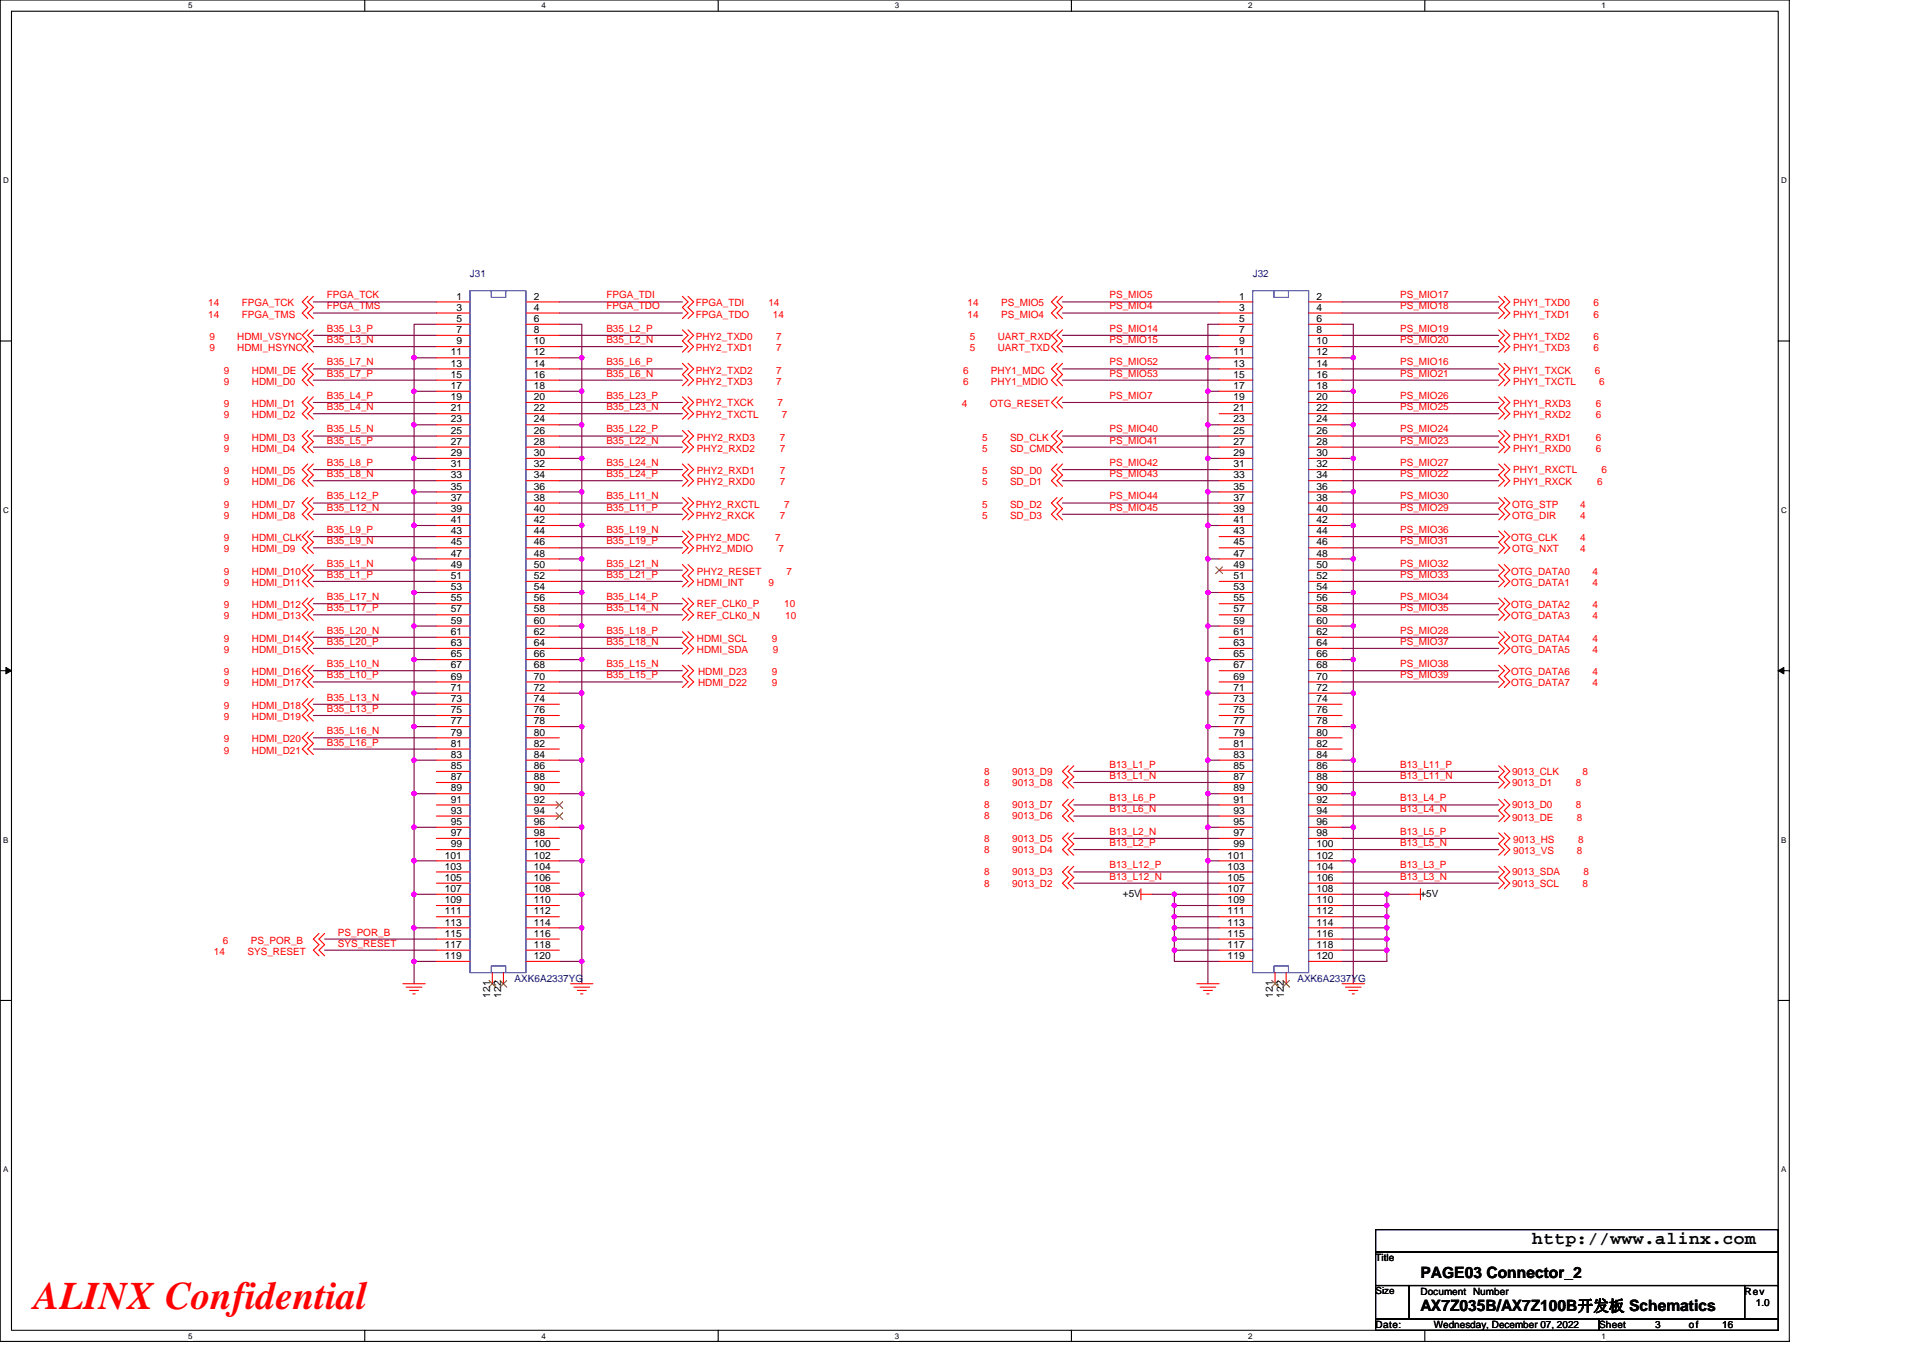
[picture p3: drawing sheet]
<svg xmlns="http://www.w3.org/2000/svg" width="297mm" height="210mm" viewBox="0 0 297 210" stroke-linecap="round" stroke-linejoin="round" font-family="sans-serif">
<path d="M0 0h276.4v207.3h-276.4zM1.8 1.7h272.9v203.8h-272.9z" fill="none" stroke="#000" stroke-width=".17"/>
<g fill="#fff">
<path d="M29.1 .2h.6v1.4h-.6z"/>
<path d="M29.1 205.7h.6v1.4h-.6z"/>
</g>
<path d="M56.3 0v1.7M56.3 205.5v1.8" fill="none" stroke="#000" stroke-width=".17"/>
<g fill="#fff">
<path d="M83.6 .2h.7v1.4h-.7z"/>
<path d="M83.6 205.7h.7v1.4h-.7z"/>
</g>
<path d="M110.9 0v1.7M110.9 205.5v1.8" fill="none" stroke="#000" stroke-width=".17"/>
<g fill="#fff">
<path d="M138.2 .2h.7v1.4h-.7z"/>
<path d="M138.2 205.7h.7v1.4h-.7z"/>
</g>
<path d="M165.5 0v1.7M165.5 205.5v1.8" fill="none" stroke="#000" stroke-width=".17"/>
<g fill="#fff">
<path d="M192.8 .2h.6v1.4h-.6z"/>
<path d="M192.8 205.7h.6v1.4h-.6z"/>
</g>
<path d="M220.1 0v1.7M220.1 205.5v1.8" fill="none" stroke="#000" stroke-width=".17"/>
<g fill="#fff">
<path d="M247.4 .2h.6v1.4h-.6z"/>
<path d="M247.4 205.7h.6v1.4h-.6z"/>
<path d="M.5 27.2h.8v1.4h-.8z"/>
<path d="M275.1 27.2h.9v1.4h-.9z"/>
<path d="M.5 78.1h.8v1.4h-.8z"/>
<path d="M275.1 78.1h.9v1.4h-.9z"/>
</g>
<path d="M0 52.7h1.8M274.7 52.7h1.7" fill="none" stroke="#000" stroke-width=".17"/>
<g fill="#fff">
<path d="M.5 129.1h.8v1.4h-.8z"/>
<path d="M275.1 129.1h.8v1.4h-.8z"/>
</g>
<path d="M0 103.6h1.8M274.7 103.6h1.7" fill="none" stroke="#000" stroke-width=".17"/>
<path d="M.9 103.1l.9 .5-.9 .5zM274.7 103.6l.8-.5v1z" fill="#000" stroke="#000" stroke-width=".15"/>
<g fill="#fff">
<path d="M.5 180h.8v1.4h-.8z"/>
<path d="M275.1 180h.8v1.4h-.8z"/>
</g>
<path d="M0 154.6h1.8M274.7 154.6h1.7M212.5 190h62.2v3.5h-62.2zM212.5 193.5h62.2v5.1h-62.2zM212.5 198.6h5.2v5.2h-5.2zM217.7 198.6h51.8v5.2h-51.8zM269.5 198.6h5.2v5.2h-5.2zM212.5 203.8h34.5v1.7h-34.5zM247 203.8h27.7v1.7h-27.7z" fill="none" stroke="#000" stroke-width=".17"/>
<g fill="none" stroke="#800040" stroke-width=".17">
<path d="M48.4 51.8h19M48.4 53.6h19M48.4 48.4h19M48.4 46.7h19M48.4 57h19M48.4 58.7h19M67.4 50.1h-3.4v5.2M67.4 55.3h-3.4v5.2M86.4 46.7h19M86.4 48.4h19M86.4 55.3h3.5v5.2M86.4 57h19"/>
<path d="M86.4 58.7h19M86.4 51.8h19M86.4 53.6h19M86.4 50.1h3.5v5.2M164.1 46.7h24.2M164.1 48.4h24.2M164.1 51.8h24.2M164.1 53.6h24.2M164.1 58.7h24.2M164.1 57h24.2M186.6 55.3h1.7M186.6 55.3v5.2"/>
<path d="M188.3 50.1h-1.7v5.2M207.3 46.7h24.2M207.3 48.4h24.2M207.3 51.8h24.2M207.3 53.6h24.2M207.3 57h24.2M207.3 58.7h24.2M207.3 50.1h1.7v5.2M207.3 55.3h1.7M209 55.3v5.2M48.4 63.9h19M48.4 77.7h19"/>
<path d="M48.4 79.5h19M48.4 62.2h19M48.4 72.6h19M48.4 74.3h19M48.4 69.1h19M48.4 67.4h19M64 65.6h3.4M64 65.6v5.2h3.4M64 76v5.2h3.4M64 70.8v5.2h3.4M64 60.5h3.4M64 60.5v5.1"/>
<path d="M86.4 67.4h19M86.4 69.1h19M86.4 62.2h19M86.4 63.9h19M86.4 74.3h19M86.4 72.6h19M86.4 77.7h19M86.4 79.5h19M86.4 60.5h3.5M86.4 65.6h3.5M86.4 70.8h3.5M89.9 70.8v5.2h-3.5"/>
<path d="M89.9 76v5.2h-3.5M89.9 60.5v5.1M89.9 65.6v5.2M164.1 62.2h24.2M164.1 69.1h24.2M164.1 72.6h24.2M164.1 74.3h24.2M164.1 77.7h24.2M164.1 79.5h24.2M164.1 67.4h24.2M186.6 60.5h1.7M186.6 65.6h1.7"/>
<path d="M186.6 76h1.7M186.6 60.5v5.1M186.6 76v5.2M186.6 65.6v5.2M188.3 70.8h-1.7v5.2M207.3 62.2h24.2M207.3 63.9h24.2M207.3 67.4h24.2M207.3 69.1h24.2M207.3 72.6h24.2M207.3 74.3h24.2M207.3 77.7h24.2"/>
<path d="M207.3 79.5h24.2M207.3 76h1.7M207.3 60.5h1.7M207.3 70.8h1.7M207.3 65.6h1.7M209 60.5v5.1M209 70.8v5.2M209 65.6v5.2M209 76v5.2M48.4 93.3h19M48.4 95h19M48.4 88.1h19"/>
<path d="M48.4 82.9h19M48.4 84.6h19M48.4 98.5h19M48.4 89.8h19M64 96.7v5.2h3.4M64 96.7h3.4M64 86.4v5.1h3.4M64 81.2v5.2h3.4M64 91.5v5.2M86.4 98.5h19M86.4 84.6h19M86.4 82.9h19"/>
<path d="M86.4 89.8h19M86.4 88.1h19M86.4 91.5h3.5M86.4 93.3h19M86.4 95h19M89.9 81.2v5.2h-3.5M89.9 86.4v5.1M89.9 91.5v5.2h-3.5M89.9 96.7v5.2h-3.5M186.6 86.4h1.7M186.6 81.2h1.7M186.6 86.4v5.1h1.7"/>
<path d="M186.6 96.7h1.7M186.6 96.7v5.2h1.7M186.6 81.2v5.2M186.6 91.5v5.2M207.3 86.4h1.7M207.3 82.9h24.2M207.3 88.1h24.2M207.3 95h24.2M207.3 89.8h24.2M207.3 93.3h24.2M207.3 98.5h24.2M207.3 84.6h24.2"/>
<path d="M207.3 96.7h1.7M207.3 81.2h1.7M207.3 91.5h1.7M209 96.7v5.2h-1.7M209 86.4v10.3M209 81.2v5.2M48.4 100.2h19M48.4 105.4h19M48.4 103.6h19M48.4 110.6h19M48.4 108.8h19M48.4 115.7h19"/>
<path d="M48.4 114h19M64 117.5v10.3h3.4M64 117.5h3.4M64 112.3h3.4M64 101.9v5.2h3.4M64 112.3v5.2M64 107.1v5.2M86.4 100.2h19M86.4 105.4h19M86.4 103.6h19M86.4 117.5h3.5M89.9 112.3v5.2"/>
<path d="M89.9 117.5v5.1M89.9 101.9v5.2h-3.5M89.9 107.1v5.2h-3.5M165.9 119.2h22.4M186.6 107.1h1.7M186.6 107.1v5.2M186.6 101.9v5.2M186.6 117.5v5.1M186.6 117.5h1.7M186.6 112.3h1.7M186.6 112.3v5.2M207.3 107.1h1.7"/>
<path d="M207.3 119.2h24.2M207.3 112.3h1.7M207.3 100.2h24.2M207.3 103.6h24.2M207.3 105.4h24.2M207.3 117.5h1.7v5.1M209 101.9v5.2M209 107.1v5.2M209 112.3v5.2M64 122.6h3.4M64 138.2h3.4M64 127.8v5.2h3.4"/>
<path d="M64 133v5.2M64 138.2v5.2M86.4 122.6h3.5M86.4 138.2h3.5M86.4 133h3.5M86.4 127.8h3.5M89.9 133v5.2M89.9 127.8v5.2M89.9 122.6v5.2M89.9 138.2v5.2M165.9 126.1h22.4M165.9 124.4h22.4"/>
<path d="M165.9 120.9h22.4M165.9 129.5h22.4M165.9 136.5h22.4M165.9 134.7h22.4M165.9 131.3h22.4M177.9 138.2h3.5M181.4 138.2h6.9M181.4 139.9h6.9M181.4 138.2v3.4M186.6 133h1.7M186.6 122.6h1.7M186.6 133v19"/>
<path d="M186.6 122.6v5.2M188.3 127.8h-1.7v5.2M207.3 139.9h6.9M207.3 138.2h6.9M207.3 127.8h1.7M207.3 133h1.7M207.3 122.6h1.7M207.3 134.7h24.2M207.3 136.5h24.2M207.3 124.4h24.2M207.3 126.1h24.2M207.3 129.5h24.2"/>
<path d="M207.3 131.3h24.2M207.3 120.9h24.2M209 127.8v5.2M209 133v19M209 122.6v5.2M214.2 138.2v8.6M214.2 138.2h3.5M50.1 146.8h17.3M50.1 145.1h17.3M64 148.5h3.4M64 143.4h3.4M64 143.4v5.1"/>
<path d="M64 148.5v3.5M86.4 143.4h3.5M86.4 148.5h3.5M89.9 148.5v3.5M89.9 143.4v5.1M181.4 141.6h6.9M181.4 143.4h6.9M181.4 145.1h6.9M181.4 146.8h6.9M181.4 146.8v1.7h6.9M181.4 141.6v5.2M207.3 141.6h6.9"/>
<path d="M207.3 143.4h6.9M207.3 145.1h6.9M207.3 146.8h6.9M214.2 146.8v1.7h-6.9"/>
</g>
<g fill="#f0f" stroke="#f0f" stroke-width=".17">
<circle cx="186.6" cy="127.8" r=".34"/>
<circle cx="186.6" cy="133" r=".34"/>
<circle cx="209" cy="127.8" r=".34"/>
<circle cx="209" cy="133" r=".34"/>
<circle cx="209" cy="96.7" r=".33"/>
<circle cx="209" cy="122.6" r=".33"/>
<circle cx="186.6" cy="122.6" r=".33"/>
<circle cx="209" cy="112.3" r=".34"/>
<circle cx="209" cy="117.5" r=".34"/>
<circle cx="186.6" cy="112.3" r=".34"/>
<circle cx="186.6" cy="117.5" r=".34"/>
<circle cx="186.6" cy="86.4" r=".34"/>
<circle cx="209" cy="86.4" r=".34"/>
<circle cx="209" cy="76" r=".34"/>
<circle cx="209" cy="70.8" r=".33"/>
<circle cx="209" cy="60.4" r=".34"/>
<circle cx="186.6" cy="60.4" r=".34"/>
<circle cx="186.6" cy="55.3" r=".34"/>
<circle cx="209" cy="107.1" r=".34"/>
<circle cx="209" cy="101.9" r=".34"/>
<circle cx="181.4" cy="139.9" r=".33"/>
<circle cx="181.4" cy="143.4" r=".34"/>
<circle cx="181.4" cy="145.1" r=".34"/>
<circle cx="181.4" cy="146.8" r=".34"/>
<circle cx="181.4" cy="141.6" r=".34"/>
<circle cx="214.2" cy="139.9" r=".33"/>
<circle cx="214.2" cy="141.6" r=".34"/>
<circle cx="214.2" cy="143.4" r=".34"/>
<circle cx="214.2" cy="145.1" r=".34"/>
<circle cx="214.2" cy="146.8" r=".34"/>
<circle cx="186.6" cy="107.1" r=".34"/>
<circle cx="186.6" cy="101.9" r=".34"/>
<circle cx="181.4" cy="138.2" r=".34"/>
<circle cx="214.2" cy="138.2" r=".34"/>
<circle cx="209" cy="65.6" r=".34"/>
<circle cx="209" cy="81.2" r=".34"/>
<circle cx="209" cy="91.5" r=".34"/>
<circle cx="209" cy="55.3" r=".34"/>
<circle cx="186.6" cy="76" r=".34"/>
<circle cx="186.6" cy="81.2" r=".34"/>
<circle cx="186.6" cy="65.6" r=".34"/>
<circle cx="186.6" cy="70.8" r=".33"/>
<circle cx="186.6" cy="96.7" r=".33"/>
<circle cx="186.6" cy="91.5" r=".34"/>
<circle cx="63.9" cy="148.5" r=".33"/>
<circle cx="89.8" cy="138.2" r=".34"/>
<circle cx="89.9" cy="148.5" r=".33"/>
<circle cx="89.8" cy="143.4" r=".34"/>
<circle cx="89.9" cy="70.8" r=".33"/>
<circle cx="89.8" cy="65.6" r=".34"/>
<circle cx="63.9" cy="138.2" r=".34"/>
<circle cx="89.8" cy="133" r=".34"/>
<circle cx="89.8" cy="127.8" r=".34"/>
<circle cx="89.8" cy="81.2" r=".34"/>
<circle cx="89.8" cy="76" r=".34"/>
<circle cx="89.8" cy="86.4" r=".34"/>
<circle cx="89.9" cy="122.6" r=".33"/>
<circle cx="89.8" cy="91.5" r=".34"/>
<circle cx="89.9" cy="96.7" r=".33"/>
<circle cx="89.8" cy="107.1" r=".34"/>
<circle cx="89.8" cy="101.9" r=".34"/>
<circle cx="89.8" cy="112.3" r=".34"/>
<circle cx="89.8" cy="117.5" r=".34"/>
<circle cx="63.9" cy="60.4" r=".34"/>
<circle cx="63.9" cy="65.6" r=".34"/>
<circle cx="63.9" cy="70.8" r=".33"/>
<circle cx="89.8" cy="60.4" r=".34"/>
<circle cx="63.9" cy="55.3" r=".34"/>
<circle cx="89.8" cy="55.3" r=".34"/>
<circle cx="63.9" cy="133" r=".34"/>
<circle cx="63.9" cy="127.8" r=".34"/>
<circle cx="63.9" cy="122.6" r=".33"/>
<circle cx="63.9" cy="117.5" r=".34"/>
<circle cx="63.9" cy="112.3" r=".34"/>
<circle cx="63.9" cy="107.1" r=".34"/>
<circle cx="63.9" cy="101.9" r=".34"/>
<circle cx="63.9" cy="96.7" r=".33"/>
<circle cx="63.9" cy="91.5" r=".34"/>
<circle cx="63.9" cy="86.4" r=".34"/>
<circle cx="63.9" cy="81.2" r=".34"/>
<circle cx="63.9" cy="76" r=".34"/>
<circle cx="63.9" cy="143.4" r=".34"/>
</g>
<g fill="none" stroke="#f00" stroke-width=".17">
<path d="M47.5 45.8l-.8 .9 .8 .8-.8 .9 .8 .8M47.5 51l-.8 .8 .8 .9-.8 .9 .8 .8M47.5 56.1l-.8 .9 .8 .9-.8 .8 .8 .9M48.4 45.8l-.9 .9 .9 .8-.9 .9 .9 .8M48.4 51l-.9 .8 .9 .9-.9 .9 .9 .8M48.4 56.1l-.9 .9 .9 .9-.9 .8 .9 .9M67.4 46.7h5.2M67.4 48.4h5.2M67.4 50.1h5.2M67.4 51.8h5.2M67.4 53.6h5.2M67.4 55.3h5.2"/>
<path d="M67.4 57h5.2M67.4 58.7h5.2M81.2 46.7h5.2M81.2 48.4h5.2M81.2 50.1h5.2M81.2 51.8h5.2M81.2 53.6h5.2M81.2 55.3h5.2M81.2 57h5.2M81.2 58.7h5.2M105.4 45.8l.9 .9-.9 .8 .9 .9-.9 .8M105.4 51l.9 .8-.9 .9 .9 .9-.9 .8"/>
<path d="M105.4 56.1l.9 .9-.9 .9 .9 .8-.9 .9M106.3 45.8l.8 .9-.8 .8 .8 .9-.8 .8M106.3 51l.8 .8-.8 .9 .8 .9-.8 .8M106.3 56.1l.8 .9-.8 .9 .8 .8-.8 .9M163.3 45.8l-.9 .9 .9 .8-.9 .9 .9 .8M163.3 51l-.9 .8 .9 .9-.9 .9 .9 .8M163.3 56.1l-.9 .9 .9 .9-.9 .8 .9 .9M164.1 45.8l-.8 .9 .8 .8-.8 .9 .8 .8M164.1 51l-.8 .8 .8 .9-.8 .9 .8 .8M164.1 56.1l-.8 .9 .8 .9-.8 .8 .8 .9M188.3 46.7h5.2M188.3 48.4h5.2"/>
<path d="M188.3 50.1h5.2M188.3 51.8h5.2M188.3 53.6h5.2M188.3 55.3h5.2M188.3 57h5.2M188.3 58.7h5.2M202.1 46.7h5.2M202.1 48.4h5.2M202.1 50.1h5.2M202.1 51.8h5.2M202.1 53.6h5.2M202.1 55.3h5.2"/>
<path d="M202.1 57h5.2M202.1 58.7h5.2M231.5 56.1l.9 .9-.9 .9 .9 .8-.9 .9M231.5 51l.9 .8-.9 .9 .9 .9-.9 .8M231.5 45.8l.9 .9-.9 .8 .9 .9-.9 .8M232.4 56.1l.8 .9-.8 .9 .8 .8-.8 .9M232.4 51l.8 .8-.8 .9 .8 .9-.8 .8M232.4 45.8l.8 .9-.8 .8 .8 .9-.8 .8M47.5 61.3l-.8 .9 .8 .9-.8 .8 .8 .9M47.5 66.5l-.8 .9 .8 .8-.8 .9 .8 .9M47.5 71.7l-.8 .9 .8 .8-.8 .9 .8 .8M47.5 76.9l-.8 .8 .8 .9-.8 .9 .8 .8"/>
<path d="M48.4 61.3l-.9 .9 .9 .9-.9 .8 .9 .9M48.4 66.5l-.9 .9 .9 .8-.9 .9 .9 .9M48.4 71.7l-.9 .9 .9 .8-.9 .9 .9 .8M48.4 76.9l-.9 .8 .9 .9-.9 .9 .9 .8M67.4 60.5h5.2M67.4 62.2h5.2M67.4 63.9h5.2M67.4 65.6h5.2M67.4 67.4h5.2M67.4 69.1h5.2M67.4 70.8h5.2M67.4 72.6h5.2"/>
<path d="M67.4 74.3h5.2M67.4 76h5.2M67.4 77.7h5.2M67.4 79.5h5.2M81.2 60.5h5.2M81.2 62.2h5.2M81.2 63.9h5.2M81.2 65.6h5.2M81.2 67.4h5.2M81.2 69.1h5.2M81.2 70.8h5.2M81.2 72.6h5.2"/>
<path d="M81.2 74.3h5.2M81.2 76h5.2M81.2 77.7h5.2M81.2 79.5h5.2M105.4 61.3l.9 .9-.9 .9 .9 .8-.9 .9M105.4 71.7l.9 .9-.9 .8 .9 .9-.9 .8M105.4 66.5l.9 .9-.9 .8 .9 .9-.9 .9M105.4 76.9l.9 .8-.9 .9 .9 .9-.9 .8M106.3 61.3l.8 .9-.8 .9 .8 .8-.8 .9M106.3 71.7l.8 .9-.8 .8 .8 .9-.8 .8M106.3 66.5l.8 .9-.8 .8 .8 .9-.8 .9M106.3 76.9l.8 .8-.8 .9 .8 .9-.8 .8"/>
<path d="M163.3 61.3l-.9 .9 .9 .9M163.3 71.7l-.9 .9 .9 .8-.9 .9 .9 .8M163.3 76.9l-.9 .8 .9 .9-.9 .9 .9 .8M163.3 66.5l-.9 .9 .9 .8-.9 .9 .9 .9M164.1 61.3l-.8 .9 .8 .9M164.1 71.7l-.8 .9 .8 .8-.8 .9 .8 .8M164.1 76.9l-.8 .8 .8 .9-.8 .9 .8 .8M164.1 66.5l-.8 .9 .8 .8-.8 .9 .8 .9M188.3 60.5h5.2M188.3 62.2h5.2M188.3 63.9h5.2M188.3 65.6h5.2"/>
<path d="M188.3 67.4h5.2M188.3 69.1h5.2M188.3 70.8h5.2M188.3 72.6h5.2M188.3 74.3h5.2M188.3 76h5.2M188.3 77.7h5.2M188.3 79.5h5.2M202.1 60.5h5.2M202.1 62.2h5.2M202.1 63.9h5.2M202.1 65.6h5.2"/>
<path d="M202.1 67.4h5.2M202.1 69.1h5.2M202.1 70.8h5.2M202.1 72.6h5.2M202.1 74.3h5.2M202.1 76h5.2M202.1 77.7h5.2M202.1 79.5h5.2M231.5 66.5l.9 .9-.9 .8 .9 .9-.9 .9M231.5 61.3l.9 .9-.9 .9 .9 .8-.9 .9M231.5 76.9l.9 .8-.9 .9 .9 .9-.9 .8M231.5 71.7l.9 .9-.9 .8 .9 .9-.9 .8"/>
<path d="M232.4 66.5l.8 .9-.8 .8 .8 .9-.8 .9M232.4 61.3l.8 .9-.8 .9 .8 .8-.8 .9M232.4 76.9l.8 .8-.8 .9 .8 .9-.8 .8M232.4 71.7l.8 .9-.8 .8 .8 .9-.8 .8M47.5 97.6l-.8 .9 .8 .8-.8 .9 .8 .8M47.5 92.4l-.8 .9 .8 .8-.8 .9 .8 .9M47.5 87.2l-.8 .9 .8 .9-.8 .8 .8 .9M47.5 82l-.8 .9 .8 .9-.8 .8 .8 .9M48.4 97.6l-.9 .9 .9 .8-.9 .9 .9 .8M48.4 92.4l-.9 .9 .9 .8-.9 .9 .9 .9M48.4 87.2l-.9 .9 .9 .9-.9 .8 .9 .9M48.4 82l-.9 .9 .9 .9-.9 .8 .9 .9"/>
<path d="M67.4 81.2h5.2M67.4 82.9h5.2M67.4 84.6h5.2M67.4 86.4h5.2M67.4 88.1h5.2M67.4 89.8h5.2M67.4 91.5h5.2M67.4 93.3h5.2M67.4 95h5.2M67.4 96.7h5.2M67.4 98.5h5.2M81.2 81.2h5.2"/>
<path d="M81.2 82.9h5.2M81.2 84.6h5.2M81.2 86.4h5.2M81.2 88.1h5.2M81.2 89.8h5.2M81.2 91.5h5.2M81.2 93.3h5.2M81.2 95h5.2M81.2 96.7h5.2M81.2 98.5h5.2M105.4 87.2l.9 .9-.9 .9 .9 .8-.9 .9M105.4 92.4l.9 .9-.9 .8 .9 .9-.9 .9"/>
<path d="M105.4 82l.9 .9-.9 .9 .9 .8-.9 .9M105.4 97.6l.9 .9-.9 .8 .9 .9-.9 .8M106.3 87.2l.8 .9-.8 .9 .8 .8-.8 .9M106.3 92.4l.8 .9-.8 .8 .8 .9-.8 .9M106.3 82l.8 .9-.8 .9 .8 .8-.8 .9M106.3 97.6l.8 .9-.8 .8 .8 .9-.8 .8M188.3 81.2h5.2M188.3 82.9h5.2M188.3 84.6h5.2M188.3 86.4h5.2M188.3 88.1h5.2M188.3 89.8h5.2"/>
<path d="M188.3 91.5h5.2M188.3 93.3h5.2M188.3 95h5.2M188.3 96.7h5.2M188.3 98.5h5.2M202.1 81.2h5.2M202.1 82.9h5.2M202.1 84.6h5.2M202.1 86.4h5.2M202.1 88.1h5.2M202.1 89.8h5.2M202.1 91.5h5.2"/>
<path d="M202.1 93.3h5.2M202.1 95h5.2M202.1 96.7h5.2M202.1 98.5h5.2M231.5 87.2l.9 .9-.9 .9 .9 .8-.9 .9M231.5 92.4l.9 .9-.9 .8 .9 .9-.9 .9M231.5 97.6l.9 .9-.9 .8 .9 .9-.9 .8M231.5 82l.9 .9-.9 .9 .9 .8-.9 .9M232.4 87.2l.8 .9-.8 .9 .8 .8-.8 .9M232.4 92.4l.8 .9-.8 .8 .8 .9-.8 .9M232.4 97.6l.8 .9-.8 .8 .8 .9-.8 .8M232.4 82l.8 .9-.8 .9 .8 .8-.8 .9"/>
<path d="M47.5 113.1l-.8 .9 .8 .9-.8 .8 .8 .9M47.5 107.9l-.8 .9 .8 .9-.8 .9 .8 .8M47.5 102.8l-.8 .8 .8 .9-.8 .9 .8 .8M48.4 113.1l-.9 .9 .9 .9-.9 .8 .9 .9M48.4 107.9l-.9 .9 .9 .9-.9 .9 .9 .8M48.4 102.8l-.9 .8 .9 .9-.9 .9 .9 .8M67.4 100.2h5.2M67.4 101.9h5.2M67.4 103.6h5.2M67.4 105.4h5.2M67.4 107.1h5.2M67.4 108.8h5.2"/>
<path d="M67.4 110.6h5.2M67.4 112.3h5.2M67.4 114h5.2M67.4 115.7h5.2M67.4 117.5h5.2M67.4 119.2h5.2M81.2 100.2h5.2M81.2 101.9h5.2M81.2 103.6h5.2M81.2 105.4h5.2M81.2 107.1h5.2M81.2 108.8h5.2"/>
<path d="M81.2 110.6h5.2M81.2 112.3h5.2M81.2 114h5.2M81.2 115.7h5.2M81.2 117.5h5.2M81.2 119.2h5.2M105.4 102.8l.9 .8-.9 .9 .9 .9-.9 .8M106.3 102.8l.8 .8-.8 .9 .8 .9-.8 .8M165 118.3l-.9 .9 .9 .9-.9 .8 .9 .9M165.9 118.3l-.9 .9 .9 .9-.9 .8 .9 .9M188.3 100.2h5.2M188.3 101.9h5.2"/>
<path d="M188.3 103.6h5.2M188.3 105.4h5.2M188.3 107.1h5.2M188.3 108.8h5.2M188.3 110.6h5.2M188.3 112.3h5.2M188.3 114h5.2M188.3 115.7h5.2M188.3 117.5h5.2M188.3 119.2h5.2M202.1 100.2h5.2M202.1 101.9h5.2"/>
<path d="M202.1 103.6h5.2M202.1 105.4h5.2M202.1 107.1h5.2M202.1 108.8h5.2M202.1 110.6h5.2M202.1 112.3h5.2M202.1 114h5.2M202.1 115.7h5.2M202.1 117.5h5.2M202.1 119.2h5.2M231.5 102.8l.9 .8-.9 .9 .9 .9-.9 .8M231.5 118.3l.9 .9-.9 .9 .9 .8-.9 .9"/>
<path d="M232.4 102.8l.8 .8-.8 .9 .8 .9-.8 .8M232.4 118.3l.8 .9-.8 .9 .8 .8-.8 .9M67.4 120.9h5.2M67.4 122.6h5.2M67.4 124.4h5.2M67.4 126.1h5.2M67.4 127.8h5.2M67.4 129.5h5.2M67.4 131.3h5.2M67.4 133h5.2M67.4 134.7h5.2M67.4 136.5h5.2"/>
<path d="M67.4 138.2h5.2M67.4 139.9h5.2M81.2 120.9h5.2M81.2 122.6h5.2M81.2 124.4h5.2M81.2 126.1h5.2M81.2 127.8h5.2M81.2 129.5h5.2M81.2 131.3h5.2M81.2 133h5.2M81.2 134.7h5.2M81.2 136.5h5.2"/>
<path d="M81.2 138.2h5.2M81.2 139.9h5.2M165 123.5l-.9 .9 .9 .8-.9 .9 .9 .9M165 128.7l-.9 .8 .9 .9-.9 .9 .9 .8M165 133.9l-.9 .8 .9 .9-.9 .9 .9 .8M165.9 123.5l-.9 .9 .9 .8-.9 .9 .9 .9M165.9 128.7l-.9 .8 .9 .9-.9 .9 .9 .8M165.9 133.9l-.9 .8 .9 .9-.9 .9 .9 .8M176.2 138.2h1.7M176.2 137.3v1.7M188.3 120.9h5.2M188.3 122.6h5.2"/>
<path d="M188.3 124.4h5.2M188.3 126.1h5.2M188.3 127.8h5.2M188.3 129.5h5.2M188.3 131.3h5.2M188.3 133h5.2M188.3 134.7h5.2M188.3 136.5h5.2M188.3 138.2h5.2M188.3 139.9h5.2M202.1 120.9h5.2M202.1 122.6h5.2"/>
<path d="M202.1 124.4h5.2M202.1 126.1h5.2M202.1 127.8h5.2M202.1 129.5h5.2M202.1 131.3h5.2M202.1 133h5.2M202.1 134.7h5.2M202.1 136.5h5.2M202.1 138.2h5.2M202.1 139.9h5.2M217.7 138.2h1.7M219.4 137.3v1.7"/>
<path d="M231.5 123.5l.9 .9-.9 .8 .9 .9-.9 .9M231.5 128.7l.9 .8-.9 .9 .9 .9-.9 .8M231.5 133.9l.9 .8-.9 .9 .9 .9-.9 .8M232.4 123.5l.8 .9-.8 .8 .8 .9-.8 .9M232.4 128.7l.8 .8-.8 .9 .8 .9-.8 .8M232.4 133.9l.8 .8-.8 .9 .8 .9-.8 .8M49.3 144.2l-.9 .9 .9 .9-.9 .8 .9 .9M50.1 144.2l-.8 .9 .8 .9-.8 .8 .8 .9M62.2 152h3.5M62.7 152.5h2.5M63.3 153h1.3M63.8 153.6h.3"/>
<path d="M67.4 141.6h5.2M67.4 143.4h5.2M67.4 145.1h5.2M67.4 146.8h5.2M67.4 148.5h5.2M76 150.3v1.7M77.8 150.3v1.7M81.2 141.6h5.2M81.2 143.4h5.2M81.2 145.1h5.2M81.2 146.8h5.2M81.2 148.5h5.2"/>
<path d="M88.1 152h3.5M88.6 152.5h2.5M89.2 153h1.3M89.7 153.6h.3M184.9 152h3.4M185.4 152.5h2.4M185.9 153h1.4M186.4 153.6h.4M188.3 141.6h5.2M188.3 143.4h5.2M188.3 145.1h5.2M188.3 146.8h5.2"/>
<path d="M188.3 148.5h5.2M197 150.3v1.7M198.7 150.3v1.7M202.1 141.6h5.2M202.1 143.4h5.2M202.1 145.1h5.2M202.1 146.8h5.2M202.1 148.5h5.2M207.3 152h3.5M207.8 152.5h2.4M208.3 153h1.4M208.9 153.6h.3"/>
</g>
<path d="M72.6 44.9h8.6v105.4h-8.6zM75.9 44.9v1.1h2.2v-1.1M193.5 44.9h8.6v105.4h-8.6zM196.8 44.9v1.1h2.2v-1.1M75.9 150.3v-1.1h2.2v1.1M196.8 150.3v-1.1h2.2v1.1" fill="none" stroke="#00f" stroke-width=".17"/>
<g fill="none" stroke="#804000" stroke-width=".15">
<path d="M187.8 87.6l1 1M188.8 87.6l-1 1M85.9 123.9l1 1M85.9 125.6l1 1M86.9 123.9l-1 1M86.9 125.6l-1 1M75.5 151.5l1.1 1M76.6 151.5l-1.1 1M77.3 151.5l1 1M78.3 151.5l-1.1 1M196.4 151.5l1.1 1M197.5 151.5l-1.1 1"/>
<path d="M198.2 151.5l1 1M199.2 151.5l-1.1 1"/>
</g>
<text font-size="6" fill="#f00" x="5.2" y="202.3">ALINX Confidential</text>
<text font-size="2.8" x="236.7" y="192.3">http://www.alinx.com</text>
<g font-size="2.4">
<text x="219.4" y="197.4">PAGE03 Connector_2</text>
<text x="219.4" y="202.6">AX7Z035B/AX7Z100B开发板 Schematics</text>
</g>
<g font-size="1.5" fill="#f00">
<text x="32.2" y="47.3">14</text>
<text x="37.4" y="47.3">FPGA_TCK</text>
<text x="50.5" y="47.8">FPGA_TMS</text>
<text x="50.5" y="46.1">FPGA_TCK</text>
<text x="93.7" y="46.1">FPGA_TDI</text>
<text x="93.7" y="47.8">FPGA_TDO</text>
<text x="107.5" y="47.3">FPGA_TDI</text>
<text x="118.7" y="47.3">14</text>
<text x="149.5" y="47.3">14</text>
<text x="154.6" y="47.3">PS_MIO5</text>
<text x="171.4" y="46.1">PS_MIO5</text>
<text x="171.4" y="47.8">PS_MIO4</text>
<text x="216.3" y="46.1">PS_MIO17</text>
<text x="216.3" y="47.8">PS_MIO18</text>
<text x="233.7" y="47.3">PHY1_TXD0</text>
<text x="246.2" y="47.3">6</text>
<text x="32.2" y="49.1">14</text>
<text x="32.3" y="52.5">9</text>
<text x="36.7" y="52.5">HDMI_VSYNC</text>
<text x="37.4" y="49.1">FPGA_TMS</text>
<text x="50.5" y="51.3">B35_L3_P</text>
<text x="50.5" y="53">B35_L3_N</text>
<text x="93.7" y="51.3">B35_L2_P</text>
<text x="93.7" y="53">B35_L2_N</text>
<text x="107.5" y="49.1">FPGA_TDO</text>
<text x="107.5" y="52.5">PHY2_TXD0</text>
<text x="119.4" y="49.1">14</text>
<text x="119.9" y="52.5">7</text>
<text x="149.5" y="49.1">14</text>
<text x="149.8" y="52.5">5</text>
<text x="154.1" y="52.5">UART_RXD</text>
<text x="154.6" y="49.1">PS_MIO4</text>
<text x="171.4" y="51.3">PS_MIO14</text>
<text x="171.4" y="53">PS_MIO15</text>
<text x="216.3" y="51.3">PS_MIO19</text>
<text x="216.3" y="53">PS_MIO20</text>
<text x="233.7" y="52.5">PHY1_TXD2</text>
<text x="233.7" y="49.1">PHY1_TXD1</text>
<text x="246.2" y="52.5">6</text>
<text x="246.2" y="49.1">6</text>
<text x="32.3" y="54.3">9</text>
<text x="34.6" y="57.7">9</text>
<text x="34.6" y="59.4">9</text>
<text x="36.7" y="54.3">HDMI_HSYNC</text>
<text x="38.9" y="57.7">HDMI_DE</text>
<text x="38.9" y="59.4">HDMI_D0</text>
<text x="50.5" y="56.5">B35_L7_N</text>
<text x="50.5" y="58.2">B35_L7_P</text>
<text x="93.7" y="56.5">B35_L6_P</text>
<text x="93.7" y="58.2">B35_L6_N</text>
<text x="107.5" y="54.3">PHY2_TXD1</text>
<text x="107.5" y="57.7">PHY2_TXD2</text>
<text x="107.5" y="59.4">PHY2_TXD3</text>
<text x="119.9" y="54.3">7</text>
<text x="119.9" y="57.7">7</text>
<text x="119.9" y="59.4">7</text>
<text x="148.8" y="57.7">6</text>
<text x="148.8" y="59.4">6</text>
<text x="149.8" y="54.3">5</text>
<text x="153.1" y="57.7">PHY1_MDC</text>
<text x="153.1" y="59.4">PHY1_MDIO</text>
<text x="154.1" y="54.3">UART_TXD</text>
<text x="171.4" y="56.5">PS_MIO52</text>
<text x="171.4" y="58.2">PS_MIO53</text>
<text x="216.3" y="56.5">PS_MIO16</text>
<text x="216.3" y="58.2">PS_MIO21</text>
<text x="233.7" y="57.7">PHY1_TXCK</text>
<text x="233.7" y="59.4">PHY1_TXCTL</text>
<text x="233.7" y="54.3">PHY1_TXD3</text>
<text x="246.2" y="54.3">6</text>
<text x="246.4" y="57.7">6</text>
<text x="247" y="59.4">6</text>
<text x="34.6" y="62.9">9</text>
<text x="34.6" y="64.6">9</text>
<text x="38.9" y="62.9">HDMI_D1</text>
<text x="38.9" y="64.6">HDMI_D2</text>
<text x="50.5" y="63.4">B35_L4_N</text>
<text x="50.5" y="61.6">B35_L4_P</text>
<text x="93.7" y="61.6">B35_L23_P</text>
<text x="93.7" y="63.4">B35_L23_N</text>
<text x="107.5" y="62.7">PHY2_TXCK</text>
<text x="107.5" y="64.6">PHY2_TXCTL</text>
<text x="120.1" y="62.7">7</text>
<text x="120.8" y="64.6">7</text>
<text x="148.6" y="62.9">4</text>
<text x="152.9" y="62.9">OTG_RESET</text>
<text x="171.4" y="61.6">PS_MIO7</text>
<text x="216.3" y="61.6">PS_MIO26</text>
<text x="216.3" y="63.4">PS_MIO25</text>
<text x="233.7" y="62.9">PHY1_RXD3</text>
<text x="233.7" y="64.6">PHY1_RXD2</text>
<text x="246.5" y="62.9">6</text>
<text x="246.5" y="64.6">6</text>
<text x="34.6" y="68.1">9</text>
<text x="34.6" y="69.8">9</text>
<text x="38.9" y="68.1">HDMI_D3</text>
<text x="38.9" y="69.8">HDMI_D4</text>
<text x="50.5" y="68.5">B35_L5_P</text>
<text x="50.5" y="66.8">B35_L5_N</text>
<text x="93.7" y="66.8">B35_L22_P</text>
<text x="93.7" y="68.5">B35_L22_N</text>
<text x="107.7" y="68.1">PHY2_RXD3</text>
<text x="107.7" y="69.8">PHY2_RXD2</text>
<text x="120.4" y="68.1">7</text>
<text x="120.4" y="69.8">7</text>
<text x="151.7" y="69.8">5</text>
<text x="151.7" y="68.1">5</text>
<text x="156" y="69.8">SD_CMD</text>
<text x="156" y="68.1">SD_CLK</text>
<text x="171.4" y="68.5">PS_MIO41</text>
<text x="171.4" y="66.8">PS_MIO40</text>
<text x="216.3" y="66.8">PS_MIO24</text>
<text x="216.3" y="68.5">PS_MIO23</text>
<text x="233.7" y="69.8">PHY1_RXD0</text>
<text x="233.7" y="68.1">PHY1_RXD1</text>
<text x="246.5" y="69.8">6</text>
<text x="246.5" y="68.1">6</text>
<text x="34.6" y="73.3">9</text>
<text x="34.6" y="75">9</text>
<text x="38.9" y="73.3">HDMI_D5</text>
<text x="38.9" y="75">HDMI_D6</text>
<text x="50.5" y="77.2">B35_L12_P</text>
<text x="50.5" y="72">B35_L8_P</text>
<text x="50.5" y="73.7">B35_L8_N</text>
<text x="93.7" y="77.2">B35_L11_N</text>
<text x="93.7" y="73.7">B35_L24_P</text>
<text x="93.7" y="72">B35_L24_N</text>
<text x="107.7" y="75">PHY2_RXD0</text>
<text x="107.7" y="73.3">PHY2_RXD1</text>
<text x="120.4" y="75">7</text>
<text x="120.4" y="73.3">7</text>
<text x="151.7" y="73.3">5</text>
<text x="151.7" y="75">5</text>
<text x="156" y="73.3">SD_D0</text>
<text x="156" y="75">SD_D1</text>
<text x="171.4" y="72">PS_MIO42</text>
<text x="171.4" y="73.7">PS_MIO43</text>
<text x="171.4" y="77.2">PS_MIO44</text>
<text x="216.3" y="72">PS_MIO27</text>
<text x="216.3" y="73.7">PS_MIO22</text>
<text x="216.3" y="77.2">PS_MIO30</text>
<text x="233.7" y="73.1">PHY1_RXCTL</text>
<text x="233.7" y="75">PHY1_RXCK</text>
<text x="246.7" y="75">6</text>
<text x="247.4" y="73.1">6</text>
<text x="34.6" y="78.4">9</text>
<text x="34.6" y="80.2">9</text>
<text x="34.6" y="83.6">9</text>
<text x="38.9" y="78.4">HDMI_D7</text>
<text x="38.9" y="80.2">HDMI_D8</text>
<text x="38.9" y="83.6">HDMI_CLK</text>
<text x="50.5" y="82.4">B35_L9_P</text>
<text x="50.5" y="78.9">B35_L12_N</text>
<text x="93.7" y="78.9">B35_L11_P</text>
<text x="93.7" y="82.4">B35_L19_N</text>
<text x="107.5" y="83.6">PHY2_MDC</text>
<text x="107.5" y="78.4">PHY2_RXCTL</text>
<text x="107.5" y="80.2">PHY2_RXCK</text>
<text x="119.7" y="83.6">7</text>
<text x="120.4" y="80.2">7</text>
<text x="121.1" y="78.4">7</text>
<text x="151.7" y="78.4">5</text>
<text x="151.7" y="80.2">5</text>
<text x="156" y="78.4">SD_D2</text>
<text x="156" y="80.2">SD_D3</text>
<text x="171.4" y="78.9">PS_MIO45</text>
<text x="216.3" y="82.4">PS_MIO36</text>
<text x="216.3" y="78.9">PS_MIO29</text>
<text x="233.4" y="83.6">OTG_CLK</text>
<text x="233.6" y="78.4">OTG_STP</text>
<text x="233.6" y="80.2">OTG_DIR</text>
<text x="244.1" y="83.6">4</text>
<text x="244.1" y="80.2">4</text>
<text x="244.1" y="78.4">4</text>
<text x="34.6" y="88.8">9</text>
<text x="34.6" y="85.3">9</text>
<text x="38.9" y="88.8">HDMI_D10</text>
<text x="38.9" y="85.3">HDMI_D9</text>
<text x="50.5" y="84.1">B35_L9_N</text>
<text x="50.5" y="87.5">B35_L1_N</text>
<text x="50.5" y="89.3">B35_L1_P</text>
<text x="93.7" y="84.1">B35_L19_P</text>
<text x="93.7" y="89.3">B35_L21_P</text>
<text x="93.7" y="87.5">B35_L21_N</text>
<text x="107.5" y="85.3">PHY2_MDIO</text>
<text x="107.7" y="88.8">PHY2_RESET</text>
<text x="120.3" y="85.3">7</text>
<text x="121.5" y="88.8">7</text>
<text x="216.3" y="87.5">PS_MIO32</text>
<text x="216.3" y="89.3">PS_MIO33</text>
<text x="216.3" y="84.1">PS_MIO31</text>
<text x="233.4" y="88.8">OTG_DATA0</text>
<text x="233.6" y="85.3">OTG_NXT</text>
<text x="244.1" y="85.3">4</text>
<text x="246" y="88.8">4</text>
<text x="34.6" y="95.7">9</text>
<text x="34.6" y="94">9</text>
<text x="34.6" y="90.5">9</text>
<text x="38.9" y="95.7">HDMI_D13</text>
<text x="38.9" y="94">HDMI_D12</text>
<text x="38.9" y="90.5">HDMI_D11</text>
<text x="50.5" y="92.7">B35_L17_N</text>
<text x="50.5" y="94.4">B35_L17_P</text>
<text x="93.7" y="92.7">B35_L14_P</text>
<text x="93.7" y="94.4">B35_L14_N</text>
<text x="107.7" y="90.5">HDMI_INT</text>
<text x="107.7" y="93.8">REF_CLK0_P</text>
<text x="107.7" y="95.7">REF_CLK0_N</text>
<text x="118.7" y="90.5">9</text>
<text x="121.1" y="93.8">10</text>
<text x="121.3" y="95.7">10</text>
<text x="216.3" y="94.4">PS_MIO35</text>
<text x="216.3" y="92.7">PS_MIO34</text>
<text x="233.4" y="90.5">OTG_DATA1</text>
<text x="233.4" y="94">OTG_DATA2</text>
<text x="233.4" y="95.7">OTG_DATA3</text>
<text x="246" y="90.5">4</text>
<text x="246" y="94">4</text>
<text x="246" y="95.7">4</text>
<text x="34.6" y="99.2">9</text>
<text x="34.6" y="100.9">9</text>
<text x="38.9" y="99.2">HDMI_D14</text>
<text x="38.9" y="100.9">HDMI_D15</text>
<text x="50.5" y="99.6">B35_L20_P</text>
<text x="50.5" y="97.9">B35_L20_N</text>
<text x="93.7" y="97.9">B35_L18_P</text>
<text x="93.7" y="99.6">B35_L18_N</text>
<text x="107.7" y="99.2">HDMI_SCL</text>
<text x="107.7" y="100.9">HDMI_SDA</text>
<text x="119.2" y="99.2">9</text>
<text x="119.4" y="100.9">9</text>
<text x="216.3" y="99.6">PS_MIO37</text>
<text x="216.3" y="97.9">PS_MIO28</text>
<text x="233.4" y="99.2">OTG_DATA4</text>
<text x="233.4" y="100.9">OTG_DATA5</text>
<text x="246" y="99.2">4</text>
<text x="246" y="100.9">4</text>
<text x="34.6" y="106.1">9</text>
<text x="34.6" y="104.4">9</text>
<text x="38.9" y="106.1">HDMI_D17</text>
<text x="38.9" y="104.4">HDMI_D16</text>
<text x="50.5" y="104.8">B35_L10_P</text>
<text x="50.5" y="103.1">B35_L10_N</text>
<text x="93.7" y="104.8">B35_L15_P</text>
<text x="93.7" y="103.1">B35_L15_N</text>
<text x="107.8" y="104.4">HDMI_D23</text>
<text x="107.8" y="106.1">HDMI_D22</text>
<text x="119.2" y="104.4">9</text>
<text x="119.2" y="106.1">9</text>
<text x="216.3" y="103.1">PS_MIO38</text>
<text x="216.3" y="104.8">PS_MIO39</text>
<text x="233.4" y="104.4">OTG_DATA6</text>
<text x="233.4" y="106.1">OTG_DATA7</text>
<text x="246" y="104.4">4</text>
<text x="246" y="106.1">4</text>
<text x="34.6" y="109.5">9</text>
<text x="34.6" y="111.3">9</text>
<text x="38.9" y="109.5">HDMI_D18</text>
<text x="38.9" y="111.3">HDMI_D19</text>
<text x="50.5" y="110">B35_L13_P</text>
<text x="50.5" y="108.3">B35_L13_N</text>
<text x="50.5" y="113.5">B35_L16_N</text>
<text x="34.6" y="116.4">9</text>
<text x="34.6" y="114.7">9</text>
<text x="38.9" y="116.4">HDMI_D21</text>
<text x="38.9" y="114.7">HDMI_D20</text>
<text x="50.5" y="115.2">B35_L16_P</text>
<text x="152" y="119.7">8</text>
<text x="156.4" y="119.7">9013_D9</text>
<text x="171.4" y="118.6">B13_L1_P</text>
<text x="216.3" y="118.6">B13_L11_P</text>
<text x="233.6" y="119.7">9013_CLK</text>
<text x="244.4" y="119.7">8</text>
<text x="152" y="121.5">8</text>
<text x="152" y="124.9">8</text>
<text x="156.4" y="121.5">9013_D8</text>
<text x="156.4" y="124.9">9013_D7</text>
<text x="171.4" y="125.5">B13_L6_N</text>
<text x="171.4" y="123.8">B13_L6_P</text>
<text x="171.4" y="120.4">B13_L1_N</text>
<text x="216.3" y="123.8">B13_L4_P</text>
<text x="216.3" y="125.5">B13_L4_N</text>
<text x="216.3" y="120.4">B13_L11_N</text>
<text x="233.6" y="121.5">9013_D1</text>
<text x="233.6" y="124.9">9013_D0</text>
<text x="243.4" y="121.5">8</text>
<text x="243.4" y="124.9">8</text>
<text x="152" y="126.6">8</text>
<text x="152" y="130.1">8</text>
<text x="152" y="131.8">8</text>
<text x="156.4" y="126.6">9013_D6</text>
<text x="156.4" y="130.1">9013_D5</text>
<text x="156.4" y="131.8">9013_D4</text>
<text x="171.4" y="130.7">B13_L2_P</text>
<text x="171.4" y="129">B13_L2_N</text>
<text x="216.3" y="129">B13_L5_P</text>
<text x="216.3" y="130.7">B13_L5_N</text>
<text x="233.6" y="126.8">9013_DE</text>
<text x="233.7" y="130.3">9013_HS</text>
<text x="233.7" y="132">9013_VS</text>
<text x="243.6" y="126.8">8</text>
<text x="243.6" y="132">8</text>
<text x="243.8" y="130.3">8</text>
<text x="152" y="135.3">8</text>
<text x="152" y="137">8</text>
<text x="156.4" y="135.3">9013_D3</text>
<text x="156.4" y="137">9013_D2</text>
<text x="171.4" y="135.9">B13_L12_N</text>
<text x="171.4" y="134.2">B13_L12_P</text>
<text x="216.3" y="134.2">B13_L3_P</text>
<text x="216.3" y="135.9">B13_L3_N</text>
<text x="233.6" y="137">9013_SCL</text>
<text x="233.6" y="135.3">9013_SDA</text>
<text x="244.4" y="137">8</text>
<text x="244.6" y="135.3">8</text>
<text x="33" y="147.5">14</text>
<text x="34.4" y="145.8">6</text>
<text x="38.2" y="147.5">SYS_RESET</text>
<text x="38.7" y="145.8">PS_POR_B</text>
<text x="52.2" y="146.3">SYS_RESET</text>
<text x="52.2" y="144.5">PS_POR_B</text>
</g>
<g font-size="1.5">
<text x="70.5" y="46.3">1</text>
<text x="82.4" y="46.3">2</text>
<text x="191.4" y="46.3">1</text>
<text x="203.3" y="46.3">2</text>
<text x="70.5" y="48">3</text>
<text x="70.5" y="49.7">5</text>
<text x="70.5" y="51.5">7</text>
<text x="70.5" y="53.2">9</text>
<text x="82.4" y="48">4</text>
<text x="82.4" y="49.7">6</text>
<text x="82.4" y="51.5">8</text>
<text x="82.4" y="53.2">10</text>
<text x="191.4" y="48">3</text>
<text x="191.4" y="49.7">5</text>
<text x="191.4" y="51.5">7</text>
<text x="191.4" y="53.2">9</text>
<text x="203.3" y="48">4</text>
<text x="203.3" y="49.7">6</text>
<text x="203.3" y="51.5">8</text>
<text x="203.3" y="53.2">10</text>
<text x="69.6" y="54.9">11</text>
<text x="69.6" y="56.6">13</text>
<text x="69.6" y="58.4">15</text>
<text x="82.4" y="54.9">12</text>
<text x="82.4" y="56.6">14</text>
<text x="82.4" y="58.4">16</text>
<text x="190.5" y="54.9">11</text>
<text x="190.5" y="56.6">13</text>
<text x="190.5" y="58.4">15</text>
<text x="203.3" y="54.9">12</text>
<text x="203.3" y="56.6">14</text>
<text x="203.3" y="58.4">16</text>
<text x="69.6" y="60.1">17</text>
<text x="69.6" y="61.8">19</text>
<text x="69.6" y="63.6">21</text>
<text x="69.6" y="65.3">23</text>
<text x="82.4" y="60.1">18</text>
<text x="82.4" y="61.8">20</text>
<text x="82.4" y="63.6">22</text>
<text x="82.4" y="65.3">24</text>
<text x="190.5" y="60.1">17</text>
<text x="190.5" y="61.8">19</text>
<text x="190.5" y="63.6">21</text>
<text x="190.5" y="65.3">23</text>
<text x="203.3" y="60.1">18</text>
<text x="203.3" y="61.8">20</text>
<text x="203.3" y="63.6">22</text>
<text x="203.3" y="65.3">24</text>
<text x="69.6" y="67">25</text>
<text x="69.6" y="68.7">27</text>
<text x="69.6" y="70.5">29</text>
<text x="82.4" y="67">26</text>
<text x="82.4" y="68.7">28</text>
<text x="82.4" y="70.5">30</text>
<text x="190.5" y="67">25</text>
<text x="190.5" y="68.7">27</text>
<text x="190.5" y="70.5">29</text>
<text x="203.3" y="67">26</text>
<text x="203.3" y="68.7">28</text>
<text x="203.3" y="70.5">30</text>
<text x="69.6" y="72.2">31</text>
<text x="69.6" y="73.9">33</text>
<text x="69.6" y="75.6">35</text>
<text x="69.6" y="77.4">37</text>
<text x="82.4" y="72.2">32</text>
<text x="82.4" y="73.9">34</text>
<text x="82.4" y="75.6">36</text>
<text x="82.4" y="77.4">38</text>
<text x="190.5" y="72.2">31</text>
<text x="190.5" y="73.9">33</text>
<text x="190.5" y="75.6">35</text>
<text x="190.5" y="77.4">37</text>
<text x="203.3" y="72.2">32</text>
<text x="203.3" y="73.9">34</text>
<text x="203.3" y="75.6">36</text>
<text x="203.3" y="77.4">38</text>
<text x="69.6" y="79.1">39</text>
<text x="69.6" y="80.8">41</text>
<text x="69.6" y="82.5">43</text>
<text x="82.4" y="79.1">40</text>
<text x="82.4" y="80.8">42</text>
<text x="82.4" y="82.5">44</text>
<text x="190.5" y="79.1">39</text>
<text x="190.5" y="80.8">41</text>
<text x="190.5" y="82.5">43</text>
<text x="203.3" y="79.1">40</text>
<text x="203.3" y="80.8">42</text>
<text x="203.3" y="82.5">44</text>
<text x="69.6" y="84.3">45</text>
<text x="69.6" y="86">47</text>
<text x="69.6" y="87.7">49</text>
<text x="69.6" y="89.5">51</text>
<text x="82.4" y="84.3">46</text>
<text x="82.4" y="86">48</text>
<text x="82.4" y="87.7">50</text>
<text x="82.4" y="89.5">52</text>
<text x="190.5" y="84.3">45</text>
<text x="190.5" y="86">47</text>
<text x="190.5" y="87.7">49</text>
<text x="190.5" y="89.5">51</text>
<text x="203.3" y="84.3">46</text>
<text x="203.3" y="86">48</text>
<text x="203.3" y="87.7">50</text>
<text x="203.3" y="89.5">52</text>
<text x="69.6" y="91.2">53</text>
<text x="69.6" y="92.9">55</text>
<text x="69.6" y="94.6">57</text>
<text x="82.4" y="91.2">54</text>
<text x="82.4" y="92.9">56</text>
<text x="82.4" y="94.6">58</text>
<text x="190.5" y="91.2">53</text>
<text x="190.5" y="92.9">55</text>
<text x="190.5" y="94.6">57</text>
<text x="203.3" y="91.2">54</text>
<text x="203.3" y="92.9">56</text>
<text x="203.3" y="94.6">58</text>
<text x="69.6" y="96.4">59</text>
<text x="69.6" y="98.1">61</text>
<text x="69.6" y="99.8">63</text>
<text x="69.6" y="101.6">65</text>
<text x="82.4" y="96.4">60</text>
<text x="82.4" y="98.1">62</text>
<text x="82.4" y="99.8">64</text>
<text x="82.4" y="101.6">66</text>
<text x="190.5" y="96.4">59</text>
<text x="190.5" y="98.1">61</text>
<text x="190.5" y="99.8">63</text>
<text x="190.5" y="101.6">65</text>
<text x="203.3" y="96.4">60</text>
<text x="203.3" y="98.1">62</text>
<text x="203.3" y="99.8">64</text>
<text x="203.3" y="101.6">66</text>
<text x="69.6" y="103.3">67</text>
<text x="69.6" y="105">69</text>
<text x="69.6" y="106.7">71</text>
<text x="82.4" y="103.3">68</text>
<text x="82.4" y="105">70</text>
<text x="82.4" y="106.7">72</text>
<text x="190.5" y="103.3">67</text>
<text x="190.5" y="105">69</text>
<text x="190.5" y="106.7">71</text>
<text x="203.3" y="103.3">68</text>
<text x="203.3" y="105">70</text>
<text x="203.3" y="106.7">72</text>
<text x="69.6" y="108.5">73</text>
<text x="69.6" y="110.2">75</text>
<text x="69.6" y="111.9">77</text>
<text x="69.6" y="113.6">79</text>
<text x="82.4" y="108.5">74</text>
<text x="82.4" y="110.2">76</text>
<text x="82.4" y="111.9">78</text>
<text x="82.4" y="113.6">80</text>
<text x="190.5" y="108.5">73</text>
<text x="190.5" y="110.2">75</text>
<text x="190.5" y="111.9">77</text>
<text x="190.5" y="113.6">79</text>
<text x="203.3" y="108.5">74</text>
<text x="203.3" y="110.2">76</text>
<text x="203.3" y="111.9">78</text>
<text x="203.3" y="113.6">80</text>
<text x="69.6" y="115.4">81</text>
<text x="69.6" y="117.1">83</text>
<text x="69.6" y="118.8">85</text>
<text x="82.4" y="115.4">82</text>
<text x="82.4" y="117.1">84</text>
<text x="82.4" y="118.8">86</text>
<text x="190.5" y="115.4">81</text>
<text x="190.5" y="117.1">83</text>
<text x="190.5" y="118.8">85</text>
<text x="203.3" y="115.4">82</text>
<text x="203.3" y="117.1">84</text>
<text x="203.3" y="118.8">86</text>
<text x="69.6" y="120.5">87</text>
<text x="69.6" y="122.3">89</text>
<text x="69.6" y="124">91</text>
<text x="69.6" y="125.7">93</text>
<text x="82.4" y="120.5">88</text>
<text x="82.4" y="122.3">90</text>
<text x="82.4" y="124">92</text>
<text x="82.4" y="125.7">94</text>
<text x="190.5" y="120.5">87</text>
<text x="190.5" y="122.3">89</text>
<text x="190.5" y="124">91</text>
<text x="190.5" y="125.7">93</text>
<text x="203.3" y="120.5">88</text>
<text x="203.3" y="122.3">90</text>
<text x="203.3" y="124">92</text>
<text x="203.3" y="125.7">94</text>
<text x="69.6" y="127.5">95</text>
<text x="69.6" y="129.2">97</text>
<text x="69.6" y="130.9">99</text>
<text x="82.4" y="127.5">96</text>
<text x="82.4" y="129.2">98</text>
<text x="82.4" y="130.9">100</text>
<text x="190.5" y="127.5">95</text>
<text x="190.5" y="129.2">97</text>
<text x="190.5" y="130.9">99</text>
<text x="203.3" y="127.5">96</text>
<text x="203.3" y="129.2">98</text>
<text x="203.3" y="130.9">100</text>
<text x="68.7" y="132.7">101</text>
<text x="68.7" y="134.4">103</text>
<text x="68.7" y="136.1">105</text>
<text x="68.7" y="137.8">107</text>
<text x="82.4" y="132.7">102</text>
<text x="82.4" y="134.4">104</text>
<text x="82.4" y="136.1">106</text>
<text x="82.4" y="137.8">108</text>
<text x="189.6" y="132.7">101</text>
<text x="189.6" y="134.4">103</text>
<text x="189.6" y="136.1">105</text>
<text x="189.6" y="137.8">107</text>
<text x="203.3" y="132.7">102</text>
<text x="203.3" y="134.4">104</text>
<text x="203.3" y="136.1">106</text>
<text x="203.3" y="137.8">108</text>
<text x="68.7" y="139.6">109</text>
<text x="68.7" y="141.3">111</text>
<text x="68.7" y="143">113</text>
<text x="82.4" y="139.6">110</text>
<text x="82.4" y="141.3">112</text>
<text x="82.4" y="143">114</text>
<text x="173.5" y="138.5">+5V</text>
<text x="189.6" y="139.6">109</text>
<text x="189.6" y="141.3">111</text>
<text x="189.6" y="143">113</text>
<text x="203.3" y="139.6">110</text>
<text x="203.3" y="141.3">112</text>
<text x="203.3" y="143">114</text>
<text x="219.4" y="138.5">+5V</text>
<text x="68.7" y="144.7">115</text>
<text x="68.7" y="146.5">117</text>
<text x="68.7" y="148.2">119</text>
<text x="82.4" y="144.7">116</text>
<text x="82.4" y="146.5">118</text>
<text x="82.4" y="148.2">120</text>
<text x="189.6" y="144.7">115</text>
<text x="189.6" y="146.5">117</text>
<text x="189.6" y="148.2">119</text>
<text x="203.3" y="144.7">116</text>
<text x="203.3" y="146.5">118</text>
<text x="203.3" y="148.2">120</text>
<text x="75.7" y="154.2" transform="rotate(-90 75.7 154.2)">121</text>
<text x="77.4" y="154.2" transform="rotate(-90 77.4 154.2)">122</text>
<text x="196.6" y="154.2" transform="rotate(-90 196.6 154.2)">121</text>
<text x="198.3" y="154.2" transform="rotate(-90 198.3 154.2)">122</text>
<text x="212.5" y="194.9">Title</text>
<text x="212.5" y="200">Size</text>
<text x="219.4" y="200">Document Number</text>
<text x="269.5" y="200">Rev</text>
<text x="271.2" y="201.8">1.0</text>
<text x="212.5" y="205.2">Date:</text>
<text x="221.5" y="205.2">Wednesday, December 07, 2022</text>
<text x="247" y="205.2">Sheet</text>
<text x="255.7" y="205.2">3</text>
<text x="260.9" y="205.2">of</text>
<text x="266" y="205.2">16</text>
</g>
<g font-size="1.5" fill="#000080">
<text x="72.6" y="42.9">J31</text>
<text x="193.5" y="42.9">J32</text>
<text x="79.5" y="151.7">AXK6A2337YG</text>
<text x="200.4" y="151.7">AXK6A2337YG</text>
</g>
<g font-size="1.2">
<text x="29.1" y="1.3">5</text>
<text x="83.6" y="1.3">4</text>
<text x="138.2" y="1.3">3</text>
<text x="192.8" y="1.3">2</text>
<text x="247.4" y="1.3">1</text>
<text x=".5" y="28.3">D</text>
<text x="275.1" y="28.3">D</text>
<text x=".5" y="79.2">C</text>
<text x="275.1" y="79.2">C</text>
<text x=".5" y="130.2">B</text>
<text x="275.1" y="130.2">B</text>
<text x=".5" y="181.1">A</text>
<text x="275.1" y="181.1">A</text>
<text x="29.1" y="206.8">5</text>
<text x="83.6" y="206.8">4</text>
<text x="138.2" y="206.8">3</text>
<text x="192.8" y="206.8">2</text>
<text x="247.4" y="206.8">1</text>
</g>
</svg>
